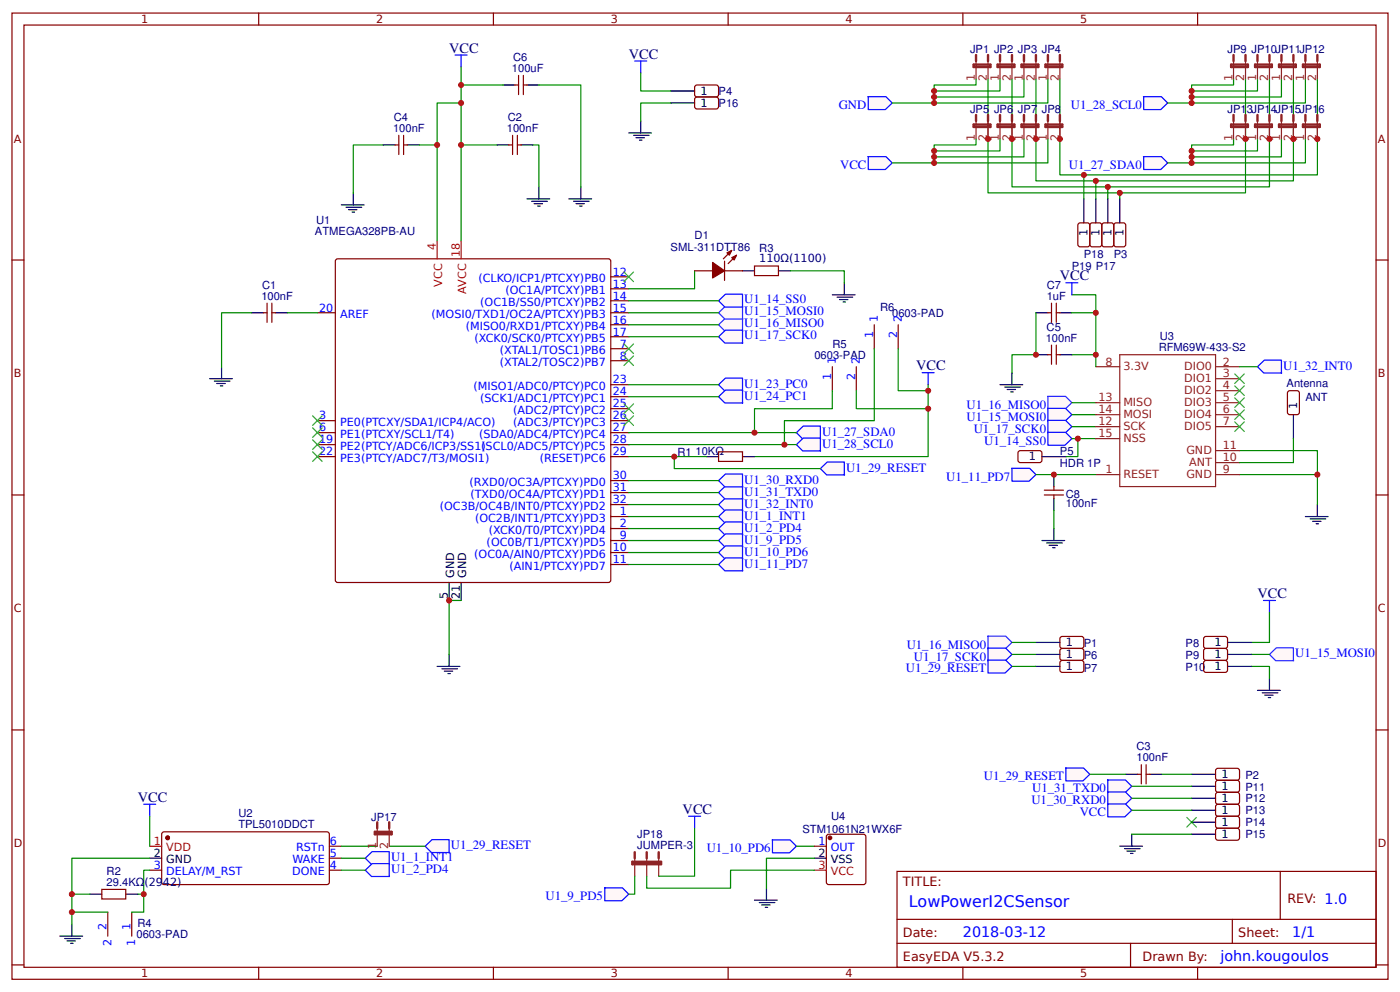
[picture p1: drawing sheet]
<svg xmlns="http://www.w3.org/2000/svg" width="309mm" height="219mm" viewBox="0 0 309 219" stroke-linecap="round" stroke-linejoin="round" font-family="sans-serif">
<g fill="none" stroke="#800" stroke-width=".26">
<path d="M2.6 2.9h304.1v213.2h-304.1zM5.3 5.5h298.7v208h-298.7zM57.1 2.9v2.6M109 2.9v2.6M160.9 2.9v2.6M212.7 2.9v2.6M264.6 2.9v2.6M2.6 57.4h2.7M304 57.4h2.7M70.1 69h4M134.9 77h4M134.9 79.6h4"/>
<path d="M134.9 69h4M134.9 61.1h4M134.9 63.7h4M134.9 66.4h4M134.9 71.7h4M134.9 74.3h4M70.1 92.8h4M70.1 95.5h4M70.1 98.1h4M134.9 92.8h4M134.9 95.5h4M134.9 84.9h4"/>
<path d="M134.9 87.6h4M134.9 90.2h4M134.9 98.1h4M2.6 109.2h2.7M70.1 100.8h4M134.9 114h4M134.9 116.7h4M134.9 119.3h4M134.9 106.1h4M134.9 108.7h4M134.9 100.8h4M134.9 111.4h4"/>
<path d="M304 109.2h2.7M134.9 121.9h4M134.9 124.6h4M2.6 161.1h2.7M304 161.1h2.7M33.1 192.1h2.6M35.8 183.9l.4-.3 36.3 .1 .3 .4-.1 10.9-.5 .2h-36.2l-.3-.5zM72.8 192.1h2.6M72.8 189.4h2.6M72.8 186.8h2.6M198.2 192.3h105.8v21.2h-105.8zM282.8 192.3v10.6"/>
<path d="M2.6 213h2.7M57.1 213.5v2.6M109 213.5v2.6M160.9 213.5v2.6M198.2 202.9h105.8M198.2 208.2h105.8M212.7 213.5v2.6M249.8 208.2v5.3M264.6 213.5v2.6M272.3 202.9v5.3M304 213h2.7"/>
</g>
<path d="M74.3 57.2l60.1-.1 .5 .3v70.6l-.2 .5-60.1 .1-.4-.3-.1-70.6z" fill="none" stroke="#840000" stroke-width=".26"/>
<path d="M96.6 53.2v3.9M101.9 53.2v3.9M33.1 186.8h2.6" fill="none" stroke="#f00" stroke-width=".26"/>
<g fill="none" stroke="#000" stroke-width=".26">
<path d="M75.4 45.2h5M76.5 45.7h3.4M77 46.3h1.8M77.8 46.8h.5M78.1 42.6v2.6M116.4 43.9h5M117.5 44.4h3.4M118 45h1.9M118.8 45.5h.5M119.1 41.2v2.7M46.3 83.6h5M47.4 84.1h3.4"/>
<path d="M47.9 84.6h1.8M48.7 85.2h.5M48.9 80.9v2.7M220.9 84.9h5.1M222 85.4h3.4M222.5 86h1.9M223.3 86.5h.5M223.6 82.3v2.6M288.4 114h5M289.5 114.5h3.4M290 115.1h1.8M290.8 115.6h.5"/>
<path d="M291 111.4v2.6M99.2 128.6v3.9M101.9 128.6v3.9M96.6 147.1h5M97.6 147.6h3.5M98.2 148.1h1.8M99 148.7h.5M99.2 144.4v2.7M33.1 189.4h2.6M13.2 206.6h5.1M14.3 207.1h3.4M14.8 207.7h1.9"/>
<path d="M15.6 208.2h.5M15.9 204v2.6"/>
</g>
<circle cx="37" cy="184.9" r=".4" fill="#800" stroke="#800" stroke-width=".26"/>
<g fill="none" stroke="#080" stroke-width=".26">
<path d="M84.7 32h-6.6v10.6M92.6 32h4M101.9 32v-9.3h-5.3v30.5M109.8 32h-7.9v21.2M117.7 32h1.4v9.2M55.6 69h-6.7v11.9M63.5 69h6.6M228.9 69v9.3h-5.3v4M236.8 65.1h5.3v13.2h-5.3M273.8 99.5h17.2v5.2M273.8 104.7h17.2v6.7M101.9 132.5h-2.7v11.9"/>
<path d="M15.9 197.4h3.9M33.1 189.4h-17.2v14.6M33.1 192.1h-1.4v5.3h-1.3M33.1 180.2v6.6"/>
</g>
<path d="M235.5 62.4h2.6M236.8 62.4v2.7M31.7 177.5h2.7M33.1 177.5v2.7" fill="none" stroke="#00f" stroke-width=".26"/>
<path d="M231.4 87.5h4l1.4 1.4-1.5 1.4h-3.8z" fill="#fff7f8" stroke="#430aff" stroke-width=".26"/>
<path d="M236.8 88.9h5.3" fill="none" stroke="#080" stroke-width=".26"/>
<path d="M158.7 71.7l1.6-1.5h3.7l.1 2.9h-4z" fill="#fff7f8" stroke="#430aff" stroke-width=".26"/>
<path d="M101.9 14.8v7.9M138.9 71.7h19.8" fill="none" stroke="#080" stroke-width=".26"/>
<path d="M100.5 12.1h2.7M101.9 12.1v2.7" fill="none" stroke="#00f" stroke-width=".26"/>
<path d="M231.4 90.1h4l1.4 1.4-1.5 1.5h-3.8z" fill="#fff7f8" stroke="#00f" stroke-width=".26"/>
<path d="M158.7 69l1.6-1.4h3.7l.1 2.8h-4z" fill="#fff7f8" stroke="#430aff" stroke-width=".26"/>
<path d="M138.9 69h19.8M236.8 91.5h5.3" fill="none" stroke="#080" stroke-width=".26"/>
<path d="M231.4 92.8h4l1.4 1.4-1.5 1.4h-3.8z" fill="#fff7f8" stroke="#00f" stroke-width=".26"/>
<path d="M236.8 94.2h5.3" fill="none" stroke="#080" stroke-width=".26"/>
<path d="M158.7 74.3l1.6-1.4h3.7l.1 2.8h-4z" fill="#fff7f8" stroke="#00f" stroke-width=".26"/>
<path d="M138.9 74.3h19.8" fill="none" stroke="#080" stroke-width=".26"/>
<g fill="#fff7f8" stroke="#00f" stroke-width=".26">
<path d="M158.7 66.4l1.6-1.5h3.7l.1 2.9h-4z"/>
<path d="M231.4 95.4h4l1.4 1.4-1.5 1.5h-3.8z"/>
</g>
<path d="M138.9 66.4h19.8M236.8 96.8h5.3" fill="none" stroke="#080" stroke-width=".26"/>
<g fill="#fff7f8" stroke="#00f" stroke-width=".26">
<path d="M277.8 80.9l1.5-1.4h3.8l.1 2.8h-4z"/>
<path d="M158.7 111.4l1.6-1.5h3.7l.1 2.9h-4z"/>
</g>
<path d="M138.9 111.4h19.8" fill="none" stroke="#080" stroke-width=".26"/>
<g fill="#fff7f8" stroke="#00f" stroke-width=".26">
<path d="M252.6 21.3h4l1.4 1.4-1.6 1.5h-3.7z"/>
<path d="M175.9 95.5l1.6-1.5h3.7l.1 2.9h-4z"/>
</g>
<path d="M138.9 95.5h37" fill="none" stroke="#080" stroke-width=".26"/>
<g fill="#fff7f8" stroke="#00f" stroke-width=".26">
<path d="M175.9 98.1l1.6-1.4h3.7l.1 2.8h-4z"/>
<path d="M252.6 34.6h4l1.4 1.4-1.6 1.4h-3.7z"/>
</g>
<path d="M138.9 98.1h37" fill="none" stroke="#080" stroke-width=".26"/>
<g fill="#fff7f8" stroke="#00f" stroke-width=".26">
<path d="M181.2 103.4l1.6-1.4h3.7l.1 2.8h-4z"/>
<path d="M93.9 186.8l1.5-1.5h3.8l.1 2.9h-4z"/>
</g>
<path d="M138.9 100.8h10.1v2.6h32.2" fill="none" stroke="#080" stroke-width=".26"/>
<path d="M158.7 114l1.6-1.4h3.7l.1 2.8h-4z" fill="#fff7f8" stroke="#00f" stroke-width=".26"/>
<path d="M138.9 114h19.8" fill="none" stroke="#080" stroke-width=".26"/>
<path d="M80.7 189.4l1.5-1.4h3.8l.1 2.8h-4z" fill="#fff7f8" stroke="#00f" stroke-width=".26"/>
<path d="M75.4 189.4h5.3" fill="none" stroke="#080" stroke-width=".26"/>
<path d="M158.7 116.7l1.6-1.5h3.7l.1 2.8h-4z" fill="#fff7f8" stroke="#00f" stroke-width=".26"/>
<path d="M138.9 116.7h19.8" fill="none" stroke="#080" stroke-width=".26"/>
<path d="M80.7 192.1l1.5-1.5h3.8l.1 2.9h-4z" fill="#fff7f8" stroke="#00f" stroke-width=".26"/>
<path d="M75.4 192.1h5.3M179.9 189.4h-10.6v6.6" fill="none" stroke="#080" stroke-width=".26"/>
<path d="M166.7 198.7h5M167.7 199.2h3.5M168.3 199.7h1.8M169.3 196v2.7M169.1 200.3h.5" fill="none" stroke="#000" stroke-width=".26"/>
<g fill="#fff7f8" stroke="#00f" stroke-width=".26">
<path d="M158.7 84.9l1.6-1.5h3.7l.1 2.9h-4z"/>
<path d="M158.7 87.6l1.6-1.5h3.7l.1 2.8h-4z"/>
<path d="M133.5 196h4l1.4 1.4-1.5 1.4h-3.8z"/>
<path d="M170.6 185.4h4l1.3 1.4-1.5 1.4h-3.7z"/>
</g>
<path d="M153.5 59.8v3.9h-14.6M174.6 59.8h11.9v2.6M138.9 84.9h19.8M138.9 87.6h19.8M205.1 84.9v15.9h-38.4M149 100.8h7.1M175.9 186.8h4" fill="none" stroke="#080" stroke-width=".26"/>
<path d="M183.9 65.1h5M184.9 65.6h3.5M185.5 66.1h1.8M186.3 66.6h.5M186.5 62.4v2.7" fill="none" stroke="#000" stroke-width=".26"/>
<path d="M203.7 82.3h2.7M205.1 82.3v2.6" fill="none" stroke="#00f" stroke-width=".26"/>
<path d="M218.2 140.4h4l1.4 1.4-1.5 1.4h-3.8z" fill="#fff7f8" stroke="#430aff" stroke-width=".26"/>
<path d="M279.1 132.5h2.7M280.5 132.5v2.7" fill="none" stroke="#00f" stroke-width=".26"/>
<path d="M280.5 135.2v6.6h-4M223.6 141.8h5.3" fill="none" stroke="#080" stroke-width=".26"/>
<path d="M218.2 143h4l1.4 1.4-1.5 1.5h-3.8z" fill="#fff7f8" stroke="#00f" stroke-width=".26"/>
<path d="M223.6 144.4h5.3" fill="none" stroke="#080" stroke-width=".26"/>
<path d="M280.5 144.4l1.5-1.4h3.8v2.8h-4z" fill="#fff7f8" stroke="#430aff" stroke-width=".26"/>
<path d="M276.5 144.4h4" fill="none" stroke="#080" stroke-width=".26"/>
<path d="M218.2 145.7h4l1.4 1.4-1.5 1.4h-3.8z" fill="#fff7f8" stroke="#00f" stroke-width=".26"/>
<path d="M223.6 147.1h5.3M276.5 147.1h4v2.6" fill="none" stroke="#080" stroke-width=".26"/>
<path d="M277.8 152.4h5M278.9 152.9h3.4M279.4 153.4h1.9M280.2 154h.5M280.5 149.7v2.7" fill="none" stroke="#000" stroke-width=".26"/>
<g fill="#fff7f8" stroke="#00f" stroke-width=".26">
<path d="M235.4 169.5h4l1.4 1.4-1.6 1.4h-3.7z"/>
<path d="M158.7 108.7l1.6-1.4h3.7l.1 2.8h-4z"/>
<path d="M158.7 106.1l1.6-1.5h3.7l.1 2.9h-4z"/>
</g>
<path d="M138.9 106.1h19.8M138.9 108.7h19.8" fill="none" stroke="#080" stroke-width=".26"/>
<g fill="#fff7f8" stroke="#00f" stroke-width=".26">
<path d="M244.7 172.2h3.9l1.4 1.3-1.5 1.5h-3.8z"/>
<path d="M244.7 174.8h3.9l1.4 1.4-1.5 1.4h-3.8z"/>
<path d="M244.7 177.4h3.9l1.4 1.4-1.5 1.5h-3.8z"/>
</g>
<path d="M247.4 186.8h5M248.4 187.3h3.5M249 187.8h1.8M249.8 188.4h.5M250 184.1v2.7" fill="none" stroke="#000" stroke-width=".26"/>
<path d="M250 173.5h13.3M250 176.2h13.3M250 178.8h13.3M250 184.1h13.3" fill="none" stroke="#080" stroke-width=".26"/>
<g fill="#fff7f8" stroke="#00f" stroke-width=".26">
<path d="M191.8 34.6h3.9l1.4 1.4-1.5 1.4h-3.8z"/>
<path d="M191.8 21.3h3.9l1.4 1.4-1.5 1.5h-3.8z"/>
</g>
<g fill="none" stroke="#8d2323" stroke-width=".26">
<path d="M215.6 13.5v3.9M218.3 13.5v3.9M220.9 13.5v3.9M223.6 13.5v3.9M226.2 13.5v3.9M228.9 13.5v3.9M231.5 13.5v3.9M234.2 13.5v3.9M272.5 13.5v3.9M275.2 13.5v3.9M277.8 13.5v3.9M280.5 13.5v3.9"/>
<path d="M283.1 13.5v3.9M285.8 13.5v3.9M288.4 13.5v3.9M291 13.5v3.9M215.6 26.7v4M218.3 26.7v4M220.9 26.7v4M223.6 26.7v4M226.2 26.7v4M228.9 26.7v4M231.5 26.7v4M234.2 26.7v4"/>
<path d="M272.5 26.7v4M275.2 26.7v4M277.8 26.7v4M280.5 26.7v4M283.1 26.7v4M285.8 26.7v4M288.4 26.7v4M291 26.7v4M247.4 78.3h21.2v29.1h-21.2zM242.1 80.9h5.3M242.1 88.9h5.3M242.1 91.5h5.3"/>
<path d="M242.1 94.2h5.3M242.1 96.8h5.3M268.6 80.9h5.2M268.6 83.6h5.2M268.6 86.2h5.2M268.6 88.9h5.2M268.6 91.5h5.2M268.6 94.2h5.2M268.6 99.5h5.2M242.1 104.7h5.3M268.6 104.7h5.2M268.6 102.1h5.2"/>
<path d="M83.3 182.8v4M86 182.8v4M140.2 189.4v4M142.9 189.4v4M145.5 189.4v4"/>
</g>
<g fill="none" stroke="#080" stroke-width=".26">
<path d="M141.6 16.1v4h6.6M215.6 17.4v1.4h-9.2v3.9h-9.3M218.3 17.4v25.2h29.1M220.9 17.4v2.7h-14.5M223.6 17.4v23.8h21.1M226.2 17.4v4h-19.8M228.9 17.4v22.5h13.2M231.5 17.4v5.3h-25.1M234.2 17.4v21.2h5.2M272.5 17.4v1.4h-9.2v3.9h-5.3M275.2 17.4v25.2h-27.8v1.3M277.8 17.4v2.7h-14.5"/>
<path d="M280.5 17.4v23.8h-35.8v2.7M283.1 17.4v4h-19.8M285.8 17.4v22.5h-43.7v4M288.4 17.4v5.3h-25.1M291 17.4v21.2h-51.6v5.3M148.2 22.7h-6.6v4M215.6 30.7v1.3h-9.2v4h-9.3M220.9 30.7v2.6h-14.5M226.2 30.7v3.9h-19.8M231.5 30.7v5.3h-25.1M272.5 30.7v1.3h-9.2v4h-5.3M277.8 30.7v2.6h-14.5"/>
<path d="M283.1 30.7v3.9h-19.8M288.4 30.7v5.3h-25.1M193.1 77v15.8h-19.8v5.3M198.4 77v9.2h6.7M242.1 78.3v2.6M183.9 86.2v4h-17.2v5.3M189.2 86.2v4h15.9M238.1 96.8v4h-2.6M273.8 80.9h4M285.8 96.8v5.3h-12M240.8 170.9h7.9M256.6 170.9h6.7"/>
<path d="M31.7 197.4v3.9h-2.6M75.4 186.8h7.9M86 186.8h7.9M140.2 193.4v4h-1.3M153.5 182.8v10.6h-8M15.9 201.3h7.9"/>
</g>
<g fill="none" stroke="#000" stroke-width=".26">
<path d="M84.7 32h2.6M90 32h2.6M109.8 32h2.6M115.1 32h2.6M138.9 29.3h5M140 29.9h3.4M140.5 30.4h1.8M141.3 30.9h.5M141.6 26.7v2.6M55.6 69h2.6M60.9 69h2.6M228.9 78.3h2.6"/>
<path d="M234.2 78.3h2.6M285.8 91.5v5.3M156.1 100.8h2.6M164 100.8h2.7M248.7 170.9h2.7M254 170.9h2.6M19.8 197.4h2.7M27.8 197.4h2.6"/>
</g>
<path d="M140.2 13.5h2.7M141.6 13.5v2.6M152.1 180.2h2.7M153.5 180.2v2.6" fill="none" stroke="#00f" stroke-width=".26"/>
<g fill="#000" stroke="#3c3" stroke-width=".26">
<path d="M137.8 75.9l2.2 2.1zM140 75.9l-2.2 2.1z"/>
<path d="M137.8 78.6l2.2 2.1zM140 78.6l-2.2 2.1z"/>
<path d="M137.8 60l2.2 2.2zM140 60l-2.2 2.2z"/>
<path d="M69.1 91.8l2.1 2.1zM71.2 91.8l-2.1 2.1z"/>
<path d="M69.1 94.4l2.1 2.1zM71.2 94.4l-2.1 2.1z"/>
<path d="M69.1 97.1l2.1 2.1zM69.1 99.2l2.1-2.1z"/>
<path d="M69.1 99.7l2.1 2.1zM71.2 99.7l-2.1 2.1z"/>
<path d="M137.8 89.1l2.2 2.2zM140 89.1l-2.2 2.2z"/>
<path d="M137.8 91.8l2.2 2.1zM140 91.8l-2.2 2.1z"/>
<path d="M272.8 82.5l2.1 2.1zM274.9 82.5l-2.1 2.1z"/>
<path d="M272.8 85.2l2.1 2.1zM274.9 85.2l-2.1 2.1z"/>
<path d="M272.8 87.8l2.1 2.1zM274.9 87.8l-2.1 2.1z"/>
<path d="M272.8 90.5l2.1 2.1zM274.9 90.5l-2.1 2.1z"/>
<path d="M272.8 93.1l2.1 2.1zM274.9 93.1l-2.1 2.1z"/>
<path d="M262.2 180.4l2.1 2.1zM264.3 180.4l-2.1 2.1z"/>
</g>
<g fill="none" stroke="#800" stroke-width=".26">
<path d="M87.3 32h.8M88.1 29.9v4.2M89.2 32h.8M89.2 29.9v4.2M112.4 32h.8M113.2 29.9v4.2M114.3 29.9v4.2M114.3 32h.8M153.5 59.8h3.9M160.1 59.8h3.9M160.1 57.7v4.2M161.7 55.3l-1.9 1.8"/>
<path d="M162.7 56.3l-1.8 1.9M58.2 69h.8M59 66.9v4.2M60.1 66.9v4.2M60.1 69h.8M193.1 71.7v5.3M198.4 71.7v5.3M231.5 78.3h.8M232.3 76.2v4.2M233.4 76.2v4.2M233.4 78.3h.8M158.7 99.7h5.3v2.1h-5.3z"/>
<path d="M183.9 80.9v5.3M189.2 80.9v5.3M284.5 86.5l.5-.3h1.5l.5 .3 .1 4.5-.3 .4-1.8 .1-.5-.2zM251.4 170.9h.7M252.1 168.8v4.2M253.2 168.8v4.2M253.2 170.9h.8M22.5 196.3h5.3v2.1h-5.3zM23.8 201.3v5.3M29.1 201.3v5.3"/>
</g>
<g fill="none" stroke="#8d2323" stroke-width=".53">
<path d="M215.1 14.3h3.7v.5h-3.7zM215.6 12.1v1.4M218.3 12.1v1.4M220.4 14.3h3.7v.5h-3.7zM220.9 12.1v1.4M223.6 12.1v1.4M225.7 14.3h3.7v.5h-3.7zM226.2 12.1v1.4M228.9 12.1v1.4M231 14.3h3.7v.5h-3.7zM231.5 12.1v1.4M234.2 12.1v1.4"/>
<path d="M272 14.3h3.7v.5h-3.7zM272.5 12.1v1.4M275.2 12.1v1.4M277.3 14.3h3.7v.5h-3.7zM277.8 12.1v1.4M280.5 12.1v1.4M282.6 14.3h3.7v.5h-3.7zM283.1 12.1v1.4M285.8 12.1v1.4M287.9 14.3h3.7v.5h-3.7zM288.4 12.1v1.4M291 12.1v1.4"/>
<path d="M215.1 27.5h3.7v.5h-3.7zM215.6 25.4v1.3M218.3 25.4v1.3M220.4 27.5h3.7v.5h-3.7zM220.9 25.4v1.3M223.6 25.4v1.3M225.7 27.5h3.7v.5h-3.7zM226.2 25.4v1.3M228.9 25.4v1.3M231 27.5h3.7v.5h-3.7zM231.5 25.4v1.3M234.2 25.4v1.3"/>
<path d="M272 27.5h3.7v.5h-3.7zM272.5 25.4v1.3M275.2 25.4v1.3M277.3 27.5h3.7v.5h-3.7zM277.8 25.4v1.3M280.5 25.4v1.3M282.6 27.5h3.7v.5h-3.7zM283.1 25.4v1.3M285.8 25.4v1.3M287.9 27.5h3.7v.5h-3.7zM288.4 25.4v1.3M291 25.4v1.3"/>
<path d="M82.8 183.6h3.7v.5h-3.7zM83.3 181.5v1.3M86 181.5v1.3M139.7 190.2h6.3v.5h-6.3zM140.2 188.1v1.3M142.9 188.1v1.3M145.5 188.1v1.3"/>
</g>
<g fill="#800" stroke="#800" stroke-width=".26">
<path d="M161.7 56.9l1-.6-.5 1.1z"/>
<path d="M160.6 55.8l1.1-.5-.6 1z"/>
<path d="M157.4 57.9l2.7 1.9-2.7 1.6z"/>
</g>
<g fill="#fff7f8" stroke="#00f" stroke-width=".26">
<path d="M158.7 119.3l1.6-1.5h3.7l.1 2.9h-4z"/>
<path d="M158.7 121.9l1.6-1.4h3.7l.1 2.8h-4z"/>
</g>
<path d="M101.9 18.8h9.2M119.1 18.8h9.2v22.4M236.8 69h5.3M138.9 119.3h19.8M138.9 121.9h19.8M179.9 192.1h-18.5v3.9h-18.5v-2.6" fill="none" stroke="#080" stroke-width=".26"/>
<path d="M113.8 18.8h.8M114.6 16.6v4.3M115.6 16.6v4.3M115.6 18.8h.8M231.5 69h.8M232.3 66.9v4.2M233.4 66.9v4.2M233.4 69h.8M179.9 186.8h2.7M182.6 184.4l.5-.3h7.7l.4 .3 .1 10.3-.3 .5h-7.9l-.5-.2z" fill="none" stroke="#800" stroke-width=".26"/>
<circle cx="183.4" cy="184.9" r=".4" fill="#800" stroke="#800" stroke-width=".26"/>
<path d="M111.1 18.8h2.7M116.4 18.8h2.7M125.7 43.9h5M126.7 44.4h3.5M127.3 45h1.8M128.1 45.5h.5M128.3 41.2v2.7M228.9 69h2.6M234.2 69h2.6M179.9 189.4h2.7" fill="none" stroke="#000" stroke-width=".26"/>
<path d="M179.9 192.1h2.7" fill="none" stroke="#f00" stroke-width=".26"/>
<path d="M158.7 124.6l1.6-1.5h3.7l.1 2.9h-4z" fill="#fff7f8" stroke="#00f" stroke-width=".26"/>
<path d="M232.8 112.7v4M138.9 124.6h19.8" fill="none" stroke="#080" stroke-width=".26"/>
<path d="M230.2 119.3h5M231.2 119.8h3.5M232.8 104.7v2.7M232.8 110v2.7M232.8 116.7v2.6M231.8 120.4h1.8M232.6 120.9h.5" fill="none" stroke="#000" stroke-width=".26"/>
<path d="M230.7 109.2h4.2M230.7 108.2h4.2M232.8 107.4v.8M232.8 109.2v.8" fill="none" stroke="#800" stroke-width=".26"/>
<path d="M223.5 103.4h4l1.4 1.3-1.6 1.5h-3.7z" fill="#fff7f8" stroke="#00f" stroke-width=".26"/>
<path d="M228.9 104.7h13.2" fill="none" stroke="#080" stroke-width=".26"/>
<g fill="none" stroke="#800" stroke-width=".26">
<path d="M153.7 18.8h4.8l.2 .5v1.8l-.5 .3-4.5-.1-.2-.4v-1.6zM153.7 21.5h4.8l.2 .4v1.9l-.5 .3-4.5-.1-.2-.5v-1.6zM166.7 58.7h5.3v2.1h-5.3zM238.2 49.4l.5-.2h1.5l.5 .2 .1 4.5-.3 .5-1.8 .1-.5-.3zM240.8 49.4l.5-.2h1.6l.4 .2 .1 4.5-.2 .5-1.9 .1-.5-.3zM243.5 49.4l.4-.2h1.6l.5 .2 .1 4.5-.3 .5-1.9 .1-.4-.3zM246.1 49.4l.5-.2h1.6l.4 .2 .1 4.5-.3 .5-1.8 .1-.5-.3zM225 99.7l.4-.2h4.5l.3 .5-.1 1.8-.4 .3-4.5-.1-.3-.4zM234.2 140.7l.5-.2h4.5l.2 .5v1.9l-.5 .2-4.5-.1-.2-.4zM234.2 143.4l.5-.3 4.5 .1 .2 .4v1.9l-.5 .3-4.5-.1-.2-.5zM234.2 146l.5-.2h4.5l.2 .5v1.8l-.5 .3-4.5-.1-.2-.4zM266 140.7l.4-.2h4.5l.3 .5-.1 1.9-.4 .2-4.5-.1-.3-.4z"/>
<path d="M266 143.4l.4-.3 4.5 .1 .3 .4-.1 1.9-.4 .3-4.5-.1-.3-.5zM266 146l.4-.2h4.5l.3 .5-.1 1.8-.4 .3-4.5-.1-.3-.4zM268.6 169.8l.5-.2h4.5l.2 .5v1.9l-.5 .2-4.5-.1-.2-.4zM268.6 172.5l.5-.3 4.5 .1 .2 .4v1.9l-.5 .3-4.5-.1-.2-.5zM268.6 175.1l.5-.2h4.5l.2 .5v1.8l-.5 .3-4.5-.1-.2-.4zM268.6 177.8l.5-.3 4.5 .1 .2 .4v1.9l-.5 .3-4.5-.1-.2-.5zM268.6 183.1l.5-.3 4.5 .1 .2 .4v1.9l-.5 .2h-4.5l-.2-.5zM268.8 180.2h4.8l.2 .5v1.8l-.5 .3-4.5-.1-.2-.4v-1.6z"/>
</g>
<g fill="none" stroke="#000" stroke-width=".26">
<path d="M148.2 20.1h5.3M148.2 22.7h5.3M164 59.8h2.7M172 59.8h2.6M239.4 43.9v5.3M242.1 43.9v5.3M244.7 43.9v5.3M247.4 43.9v5.3M230.2 100.8h5.3M228.9 141.8h5.3M228.9 144.4h5.3M228.9 147.1h5.3"/>
<path d="M271.2 141.8h5.3M271.2 144.4h5.3M271.2 147.1h5.3M263.3 170.9h5.3M263.3 173.5h5.3M263.3 176.2h5.3M263.3 178.8h5.3M263.3 181.5h5.3M263.3 184.1h5.3"/>
</g>
<g fill="#c00">
<circle cx="232.8" cy="104.7" r=".66"/>
<circle cx="242.1" cy="69" r=".66"/>
<circle cx="101.9" cy="18.8" r=".66"/>
<circle cx="238.1" cy="96.8" r=".66"/>
<circle cx="205.1" cy="86.2" r=".66"/>
<circle cx="173.3" cy="98.1" r=".66"/>
<circle cx="15.9" cy="201.3" r=".66"/>
<circle cx="247.4" cy="42.6" r=".66"/>
<circle cx="244.7" cy="41.2" r=".66"/>
<circle cx="242.1" cy="39.9" r=".66"/>
<circle cx="239.4" cy="38.6" r=".66"/>
<circle cx="263.3" cy="36" r=".66"/>
<circle cx="263.3" cy="33.3" r=".66"/>
<circle cx="263.3" cy="34.6" r=".66"/>
<circle cx="263.3" cy="21.4" r=".66"/>
<circle cx="263.3" cy="20.1" r=".66"/>
<circle cx="206.4" cy="22.7" r=".66"/>
<circle cx="206.4" cy="20.1" r=".66"/>
<circle cx="15.9" cy="197.4" r=".66"/>
<circle cx="291" cy="104.7" r=".66"/>
<circle cx="96.6" cy="32" r=".66"/>
<circle cx="99.2" cy="132.5" r=".66"/>
<circle cx="101.9" cy="22.7" r=".66"/>
<circle cx="101.9" cy="32" r=".66"/>
<circle cx="149" cy="100.8" r=".66"/>
<circle cx="242.1" cy="78.3" r=".66"/>
<circle cx="206.4" cy="21.4" r=".66"/>
<circle cx="263.3" cy="22.7" r=".66"/>
<circle cx="31.8" cy="197.4" r=".66"/>
<circle cx="166.7" cy="95.5" r=".66"/>
<circle cx="205.1" cy="90.2" r=".66"/>
<circle cx="206.4" cy="36" r=".66"/>
<circle cx="206.4" cy="34.6" r=".66"/>
<circle cx="206.4" cy="33.3" r=".66"/>
<circle cx="234.2" cy="30.7" r=".66"/>
<circle cx="228.9" cy="30.7" r=".66"/>
<circle cx="223.6" cy="30.7" r=".66"/>
<circle cx="218.3" cy="30.7" r=".66"/>
<circle cx="291" cy="30.7" r=".66"/>
<circle cx="285.8" cy="30.7" r=".66"/>
<circle cx="280.5" cy="30.7" r=".66"/>
<circle cx="275.2" cy="30.7" r=".66"/>
<circle cx="228.9" cy="78.3" r=".66"/>
</g>
<text font-size="3.5" fill="#00f" x="200.8" y="200.3">LowPowerI2CSensor</text>
<g font-size="3.2" fill="#000080">
<text x="99.2" y="11.6">VCC</text>
<text x="138.9" y="12.9">VCC</text>
<text x="234.2" y="61.9">VCC</text>
<text x="202.4" y="81.7">VCC</text>
<text x="277.8" y="132">VCC</text>
<text x="30.4" y="177">VCC</text>
<text x="150.8" y="179.6">VCC</text>
</g>
<g font-size="3.2" fill="#00f">
<text x="212.7" y="206.9">2018-03-12</text>
<text x="285.5" y="206.9">1/1</text>
<text x="269.6" y="212.2">john.kougoulos</text>
</g>
<g font-size="2.8" fill="#00f">
<text x="185.3" y="24.1">GND</text>
<text x="236.6" y="24">U1_28_SCL0</text>
<text x="185.6" y="37.3">VCC</text>
<text x="236.1" y="37.3">U1_27_SDA0</text>
<text x="164.4" y="69.6">U1_15_MOSI0</text>
<text x="164.4" y="66.9">U1_14_SS0</text>
<text x="164.4" y="72.2">U1_16_MISO0</text>
<text x="164.4" y="74.9">U1_17_SCK0</text>
<text x="283.5" y="81.6">U1_32_INT0</text>
<text x="164.4" y="85.6">U1_23_PC0</text>
<text x="164.4" y="88.2">U1_24_PC1</text>
<text x="213.5" y="90.2">U1_16_MISO0</text>
<text x="213.5" y="92.8">U1_15_MOSI0</text>
<text x="215.1" y="95.5">U1_17_SCK0</text>
<text x="181.6" y="96.1">U1_27_SDA0</text>
<text x="181.6" y="98.8">U1_28_SCL0</text>
<text x="217.5" y="98.1">U1_14_SS0</text>
<text x="164.4" y="106.7">U1_30_RXD0</text>
<text x="186.9" y="104.1">U1_29_RESET</text>
<text x="209.1" y="106.1">U1_11_PD7</text>
<text x="164.4" y="112">U1_32_INT0</text>
<text x="164.4" y="109.4">U1_31_TXD0</text>
<text x="164.4" y="114.7">U1_1_INT1</text>
<text x="164.4" y="117.3">U1_2_PD4</text>
<text x="164.4" y="120">U1_9_PD5</text>
<text x="164.4" y="122.6">U1_10_PD6</text>
<text x="164.4" y="125.3">U1_11_PD7</text>
<text x="200.3" y="143.2">U1_16_MISO0</text>
<text x="200.2" y="148.4">U1_29_RESET</text>
<text x="201.9" y="145.9">U1_17_SCK0</text>
<text x="286.1" y="145">U1_15_MOSI0</text>
<text x="217.4" y="172.2">U1_29_RESET</text>
<text x="227.9" y="177.5">U1_30_RXD0</text>
<text x="228" y="174.9">U1_31_TXD0</text>
<text x="238.5" y="180.2">VCC</text>
<text x="86.4" y="190.1">U1_1_INT1</text>
<text x="99.6" y="187.4">U1_29_RESET</text>
<text x="156.1" y="188">U1_10_PD6</text>
<text x="86.4" y="192.7">U1_2_PD4</text>
<text x="120.5" y="198.6">U1_9_PD5</text>
</g>
<g font-size="2.8" fill="#800">
<text x="199.5" y="195.5">TITLE:</text>
<text x="284.4" y="199.2">REV: 1.0</text>
<text x="199.5" y="206.9">Date:</text>
<text x="273.6" y="206.9">Sheet:</text>
<text x="199.5" y="212.2">EasyEDA V5.3.2</text>
<text x="252.4" y="212.2">Drawn By:</text>
</g>
<g font-size="2.5" fill="#800">
<text x="31.2" y="5.1">1</text>
<text x="83.1" y="5.1">2</text>
<text x="134.9" y="5.1">3</text>
<text x="186.8" y="5.1">4</text>
<text x="238.7" y="5.1">5</text>
<text x="3" y="31.5">A</text>
<text x="304.4" y="31.5">A</text>
<text x="3" y="83.3">B</text>
<text x="304.4" y="83.3">B</text>
<text x="3" y="135.2">C</text>
<text x="304.4" y="135.2">C</text>
<text x="3" y="187">D</text>
<text x="304.4" y="187">D</text>
<text x="31.2" y="215.7">1</text>
<text x="83.1" y="215.7">2</text>
<text x="134.9" y="215.7">3</text>
<text x="186.8" y="215.7">4</text>
<text x="238.7" y="215.7">5</text>
</g>
<g font-size="2.5" fill="#000080">
<text x="214.3" y="11.8">JP1 JP2 JP3 JP4</text>
<text x="271.2" y="11.8">JP9 JP10JP11JP12</text>
<text x="113.1" y="15.8">100uF</text>
<text x="113.4" y="13.5">C6</text>
<text x="158.7" y="21">P4</text>
<text x="158.7" y="23.7">P16</text>
<text x="86.8" y="29.1">100nF</text>
<text x="87" y="26.7">C4</text>
<text x="112" y="29.1">100nF</text>
<text x="112.2" y="26.7">C2</text>
<text x="214.3" y="25">JP5</text>
<text x="219.6" y="25">JP6</text>
<text x="224.9" y="25">JP7</text>
<text x="230.2" y="25">JP8</text>
<text x="271.2" y="25">JP13JP14JP15JP16</text>
<text x="69.6" y="51.8">ATMEGA328PB-AU</text>
<text x="69.8" y="49.5">U1</text>
<text x="153.5" y="52.8">D1</text>
<text x="148.2" y="55.4">SML-311DTT86</text>
<text x="167.8" y="57.9">110Ω(1100)</text>
<text x="167.8" y="55.5">R3</text>
<text x="236.8" y="59.6">P19 P17</text>
<text x="239.4" y="57">P18</text>
<text x="246.1" y="57">P3</text>
<text x="57.9" y="63.7">C1</text>
<text x="231.3" y="63.7">C7</text>
<text x="57.7" y="66.1">100nF</text>
<text x="194.5" y="68.6">R6</text>
<text x="197.1" y="70">0603-PAD</text>
<text x="231.3" y="66.1">1uF</text>
<text x="183.9" y="76.8">R5</text>
<text x="231" y="75.4">100nF</text>
<text x="231.2" y="73">C5</text>
<text x="256" y="77.5">RFM69W-433-S2</text>
<text x="256.2" y="75.1">U3</text>
<text x="179.9" y="79.2">0603-PAD</text>
<text x="284.2" y="85.4">Antenna</text>
<text x="288.4" y="88.5">ANT</text>
<text x="149.7" y="100.7">R1</text>
<text x="153.6" y="100.4">10KΩ</text>
<text x="234.2" y="100.4">P5</text>
<text x="234.2" y="103">HDR 1P</text>
<text x="235.5" y="112">100nF</text>
<text x="235.5" y="109.8">C8</text>
<text x="239.4" y="142.7">P1</text>
<text x="261.9" y="142.7">P8</text>
<text x="239.4" y="145.4">P6</text>
<text x="239.4" y="148.3">P7</text>
<text x="261.9" y="145.4">P9</text>
<text x="261.9" y="148">P10</text>
<text x="251.1" y="168">100nF</text>
<text x="251.1" y="165.6">C3</text>
<text x="275.2" y="171.8">P2</text>
<text x="275.2" y="174.5">P11</text>
<text x="275.2" y="177.1">P12</text>
<text x="275.2" y="179.8">P13</text>
<text x="52.7" y="182.8">TPL5010DDCT</text>
<text x="52.7" y="180.4">U2</text>
<text x="82" y="181.1">JP17</text>
<text x="140.7" y="184.9">JP18</text>
<text x="177.3" y="183.8">STM1061N21WX6F</text>
<text x="183.6" y="180.9">U4</text>
<text x="275.2" y="182.4">P14</text>
<text x="275.2" y="185.1">P15</text>
<text x="140.7" y="187.3">JUMPER-3</text>
<text x="23.6" y="195.5">29.4KΩ</text>
<text x="23.6" y="193.1">R2</text>
<text x="31.9" y="195.5">(2942)</text>
<text x="30.2" y="207">0603-PAD</text>
<text x="30.4" y="204.6">R4</text>
</g>
<g font-size="2.5" fill="#8d2323">
<text x="215.4" y="18" transform="rotate(-90 215.4 18)">1</text>
<text x="218" y="18" transform="rotate(-90 218 18)">2</text>
<text x="220.7" y="18" transform="rotate(-90 220.7 18)">1</text>
<text x="223.3" y="18" transform="rotate(-90 223.3 18)">2</text>
<text x="226" y="18" transform="rotate(-90 226 18)">1</text>
<text x="228.6" y="18" transform="rotate(-90 228.6 18)">2</text>
<text x="231.2" y="18" transform="rotate(-90 231.2 18)">1</text>
<text x="233.9" y="18" transform="rotate(-90 233.9 18)">2</text>
<text x="272.3" y="18" transform="rotate(-90 272.3 18)">1</text>
<text x="274.9" y="18" transform="rotate(-90 274.9 18)">2</text>
<text x="277.5" y="18" transform="rotate(-90 277.5 18)">1</text>
<text x="280.2" y="18" transform="rotate(-90 280.2 18)">2</text>
<text x="282.8" y="18" transform="rotate(-90 282.8 18)">1</text>
<text x="285.5" y="18" transform="rotate(-90 285.5 18)">2</text>
<text x="288.1" y="18" transform="rotate(-90 288.1 18)">1</text>
<text x="290.8" y="18" transform="rotate(-90 290.8 18)">2</text>
<text x="215.4" y="31.2" transform="rotate(-90 215.4 31.2)">1</text>
<text x="218" y="31.2" transform="rotate(-90 218 31.2)">2</text>
<text x="220.7" y="31.2" transform="rotate(-90 220.7 31.2)">1</text>
<text x="223.3" y="31.2" transform="rotate(-90 223.3 31.2)">2</text>
<text x="226" y="31.2" transform="rotate(-90 226 31.2)">1</text>
<text x="228.6" y="31.2" transform="rotate(-90 228.6 31.2)">2</text>
<text x="231.2" y="31.2" transform="rotate(-90 231.2 31.2)">1</text>
<text x="233.9" y="31.2" transform="rotate(-90 233.9 31.2)">2</text>
<text x="272.3" y="31.2" transform="rotate(-90 272.3 31.2)">1</text>
<text x="274.9" y="31.2" transform="rotate(-90 274.9 31.2)">2</text>
<text x="277.5" y="31.2" transform="rotate(-90 277.5 31.2)">1</text>
<text x="280.2" y="31.2" transform="rotate(-90 280.2 31.2)">2</text>
<text x="282.8" y="31.2" transform="rotate(-90 282.8 31.2)">1</text>
<text x="285.5" y="31.2" transform="rotate(-90 285.5 31.2)">2</text>
<text x="288.1" y="31.2" transform="rotate(-90 288.1 31.2)">1</text>
<text x="290.8" y="31.2" transform="rotate(-90 290.8 31.2)">2</text>
<text x="244.2" y="80.7">8</text>
<text x="248.2" y="81.7">3.3V</text>
<text x="261.6" y="81.7">DIO0</text>
<text x="270.1" y="80.7">2</text>
<text x="270.1" y="83.3">3</text>
<text x="242.7" y="88.6">13</text>
<text x="248.2" y="89.7">MISO</text>
<text x="261.6" y="84.4">DIO1</text>
<text x="261.6" y="87">DIO2</text>
<text x="261.6" y="89.7">DIO3</text>
<text x="270.1" y="86">4</text>
<text x="270.1" y="88.6">5</text>
<text x="242.7" y="93.9">12</text>
<text x="242.7" y="91.3">14</text>
<text x="248.2" y="95">SCK</text>
<text x="248.2" y="92.3">MOSI</text>
<text x="261.6" y="92.3">DIO4</text>
<text x="261.6" y="95">DIO5</text>
<text x="270.1" y="91.3">6</text>
<text x="270.1" y="93.9">7</text>
<text x="242.7" y="96.5">15</text>
<text x="248.2" y="97.6">NSS</text>
<text x="262.1" y="100.3">GND</text>
<text x="270.1" y="101.8">10</text>
<text x="270.1" y="99.2">11</text>
<text x="244.2" y="104.5">1</text>
<text x="248.2" y="105.5">RESET</text>
<text x="262.1" y="105.5">GND</text>
<text x="262.7" y="102.9">ANT</text>
<text x="270.1" y="104.5">9</text>
<text x="83.1" y="187.3" transform="rotate(-90 83.1 187.3)">1</text>
<text x="85.7" y="187.3" transform="rotate(-90 85.7 187.3)">2</text>
</g>
<g font-size="2.5">
<text x="154.8" y="20.9">1</text>
<text x="154.8" y="23.5">1</text>
<text x="240.2" y="52.1" transform="rotate(-90 240.2 52.1)">1</text>
<text x="242.9" y="52.1" transform="rotate(-90 242.9 52.1)">1</text>
<text x="245.5" y="52.1" transform="rotate(-90 245.5 52.1)">1</text>
<text x="248.2" y="52.1" transform="rotate(-90 248.2 52.1)">1</text>
<text x="286.5" y="90.2" transform="rotate(-90 286.5 90.2)">1</text>
<text x="227.3" y="101.6">1</text>
<text x="100.3" y="127.5" transform="rotate(-90 100.3 127.5)">GND</text>
<text x="103" y="127.5" transform="rotate(-90 103 127.5)">GND</text>
<text x="99" y="132.1" transform="rotate(-90 99 132.1)">5</text>
<text x="101.6" y="132.1" transform="rotate(-90 101.6 132.1)">21</text>
<text x="235.5" y="142.6">1</text>
<text x="268.3" y="142.6">1</text>
<text x="235.5" y="145.2">1</text>
<text x="235.5" y="147.9">1</text>
<text x="268.3" y="145.2">1</text>
<text x="268.3" y="147.9">1</text>
<text x="269.9" y="171.7">1</text>
<text x="269.9" y="174.3">1</text>
<text x="269.9" y="177">1</text>
<text x="269.9" y="179.6">1</text>
<text x="269.9" y="182.3">1</text>
<text x="269.9" y="184.9">1</text>
<text x="34" y="189.2">2</text>
<text x="36.7" y="190.5">GND</text>
<text x="180.9" y="189.2">2</text>
<text x="183.5" y="190.5">VSS</text>
</g>
<g font-size="2.5" fill="#f00">
<text x="96.3" y="55.1" transform="rotate(-90 96.3 55.1)">4</text>
<text x="101.6" y="56.7" transform="rotate(-90 101.6 56.7)">18</text>
<text x="97.7" y="63.3" transform="rotate(-90 97.7 63.3)">VCC</text>
<text x="103" y="64.9" transform="rotate(-90 103 64.9)">AVCC</text>
<text x="34" y="186.5">1</text>
<text x="36.7" y="187.8">VDD</text>
<text x="180.9" y="191.8">3</text>
<text x="183.5" y="193.1">VCC</text>
</g>
<g font-size="2.5" fill="#00f">
<text x="105.7" y="62.2">(CLKO/ICP1/PTCXY)PB0</text>
<text x="111.6" y="64.9">(OC1A/PTCXY)PB1</text>
<text x="135.4" y="60.8">12</text>
<text x="135.4" y="63.5">13</text>
<text x="70.5" y="68.8">20</text>
<text x="75.1" y="70.2">AREF</text>
<text x="95.4" y="70.2">(MOSI0/TXD1/OC2A/PTCXY)PB3</text>
<text x="106.1" y="67.5">(OC1B/SS0/PTCXY)PB2</text>
<text x="135.4" y="66.1">14</text>
<text x="135.4" y="68.8">15</text>
<text x="135.4" y="71.4">16</text>
<text x="193.9" y="71.1" transform="rotate(-90 193.9 71.1)">1</text>
<text x="199.2" y="71.1" transform="rotate(-90 199.2 71.1)">2</text>
<text x="102.9" y="72.8">(MISO0/RXD1/PTCXY)PB4</text>
<text x="104.8" y="75.4">(XCK0/SCK0/PTCXY)PB5</text>
<text x="135.4" y="74.1">17</text>
<text x="136.9" y="76.7">7</text>
<text x="192.9" y="74.6" transform="rotate(-90 192.9 74.6)">1</text>
<text x="198.2" y="74.6" transform="rotate(-90 198.2 74.6)">2</text>
<text x="110.4" y="78.1">(XTAL1/TOSC1)PB6</text>
<text x="110.4" y="80.7">(XTAL2/TOSC2)PB7</text>
<text x="136.9" y="79.3">8</text>
<text x="183.6" y="83.8" transform="rotate(-90 183.6 83.8)">1</text>
<text x="184.7" y="80.4" transform="rotate(-90 184.7 80.4)">1</text>
<text x="188.9" y="83.8" transform="rotate(-90 188.9 83.8)">2</text>
<text x="190" y="80.4" transform="rotate(-90 190 80.4)">2</text>
<text x="104.6" y="86">(MISO1/ADC0/PTCY)PC0</text>
<text x="106.1" y="88.7">(SCK1/ADC1/PTCY)PC1</text>
<text x="135.4" y="84.6">23</text>
<text x="135.4" y="87.3">24</text>
<text x="135.4" y="89.9">25</text>
<text x="70.5" y="92.6">3</text>
<text x="70.5" y="95.2">6</text>
<text x="75.1" y="94">PE0(PTCXY/SDA1/ICP4/ACO)</text>
<text x="113.4" y="91.3">(ADC2/PTCY)PC2</text>
<text x="113.4" y="94">(ADC3/PTCY)PC3</text>
<text x="135.4" y="92.6">26</text>
<text x="135.4" y="95.2">27</text>
<text x="70.5" y="100.5">22</text>
<text x="70.5" y="97.9">19</text>
<text x="75.1" y="96.6">PE1(PTCXY/SCL1/T4)</text>
<text x="75.1" y="101.9">PE3(PTCY/ADC7/T3/MOSI1)</text>
<text x="75.1" y="99.3">PE2(PTCY/ADC6/ICP3/SS1)(SCL0/ADC5/PTCY)PC5</text>
<text x="105.9" y="96.6">(SDA0/ADC4/PTCY)PC4</text>
<text x="119.2" y="101.9">(RESET)PC6</text>
<text x="135.4" y="97.9">28</text>
<text x="135.4" y="100.5">29</text>
<text x="103.7" y="107.2">(RXD0/OC3A/PTCXY)PD0</text>
<text x="135.4" y="105.8">30</text>
<text x="97.2" y="112.5">(OC3B/OC4B/INT0/PTCXY)PD2</text>
<text x="103.9" y="109.8">(TXD0/OC4A/PTCXY)PD1</text>
<text x="135.4" y="108.5">31</text>
<text x="135.4" y="111.1">32</text>
<text x="136.9" y="113.7">1</text>
<text x="104.9" y="115.1">(OC2B/INT1/PTCXY)PD3</text>
<text x="108" y="117.8">(XCK0/T0/PTCXY)PD4</text>
<text x="136.9" y="116.4">2</text>
<text x="136.9" y="119">9</text>
<text x="104.8" y="123.1">(OC0A/AIN0/PTCXY)PD6</text>
<text x="107.5" y="120.4">(OC0B/T1/PTCXY)PD5</text>
<text x="112.5" y="125.7">(AIN1/PTCXY)PD7</text>
<text x="135.4" y="121.7">10</text>
<text x="135.4" y="124.3">11</text>
<text x="34" y="191.8">3</text>
<text x="64.6" y="190.5">WAKE</text>
<text x="65.4" y="187.8">RSTn</text>
<text x="72.9" y="191.8">4</text>
<text x="72.9" y="189.2">5</text>
<text x="72.9" y="186.5">6</text>
<text x="180.9" y="186.5">1</text>
<text x="183.5" y="187.8">OUT</text>
<text x="36.7" y="193.1">DELAY/M_RST</text>
<text x="64.5" y="193.1">DONE</text>
<text x="23.5" y="205.3" transform="rotate(-90 23.5 205.3)">2</text>
<text x="24.6" y="208.7" transform="rotate(-90 24.6 208.7)">2</text>
<text x="28.8" y="205.3" transform="rotate(-90 28.8 205.3)">1</text>
<text x="29.9" y="208.7" transform="rotate(-90 29.9 208.7)">1</text>
</g>
</svg>
